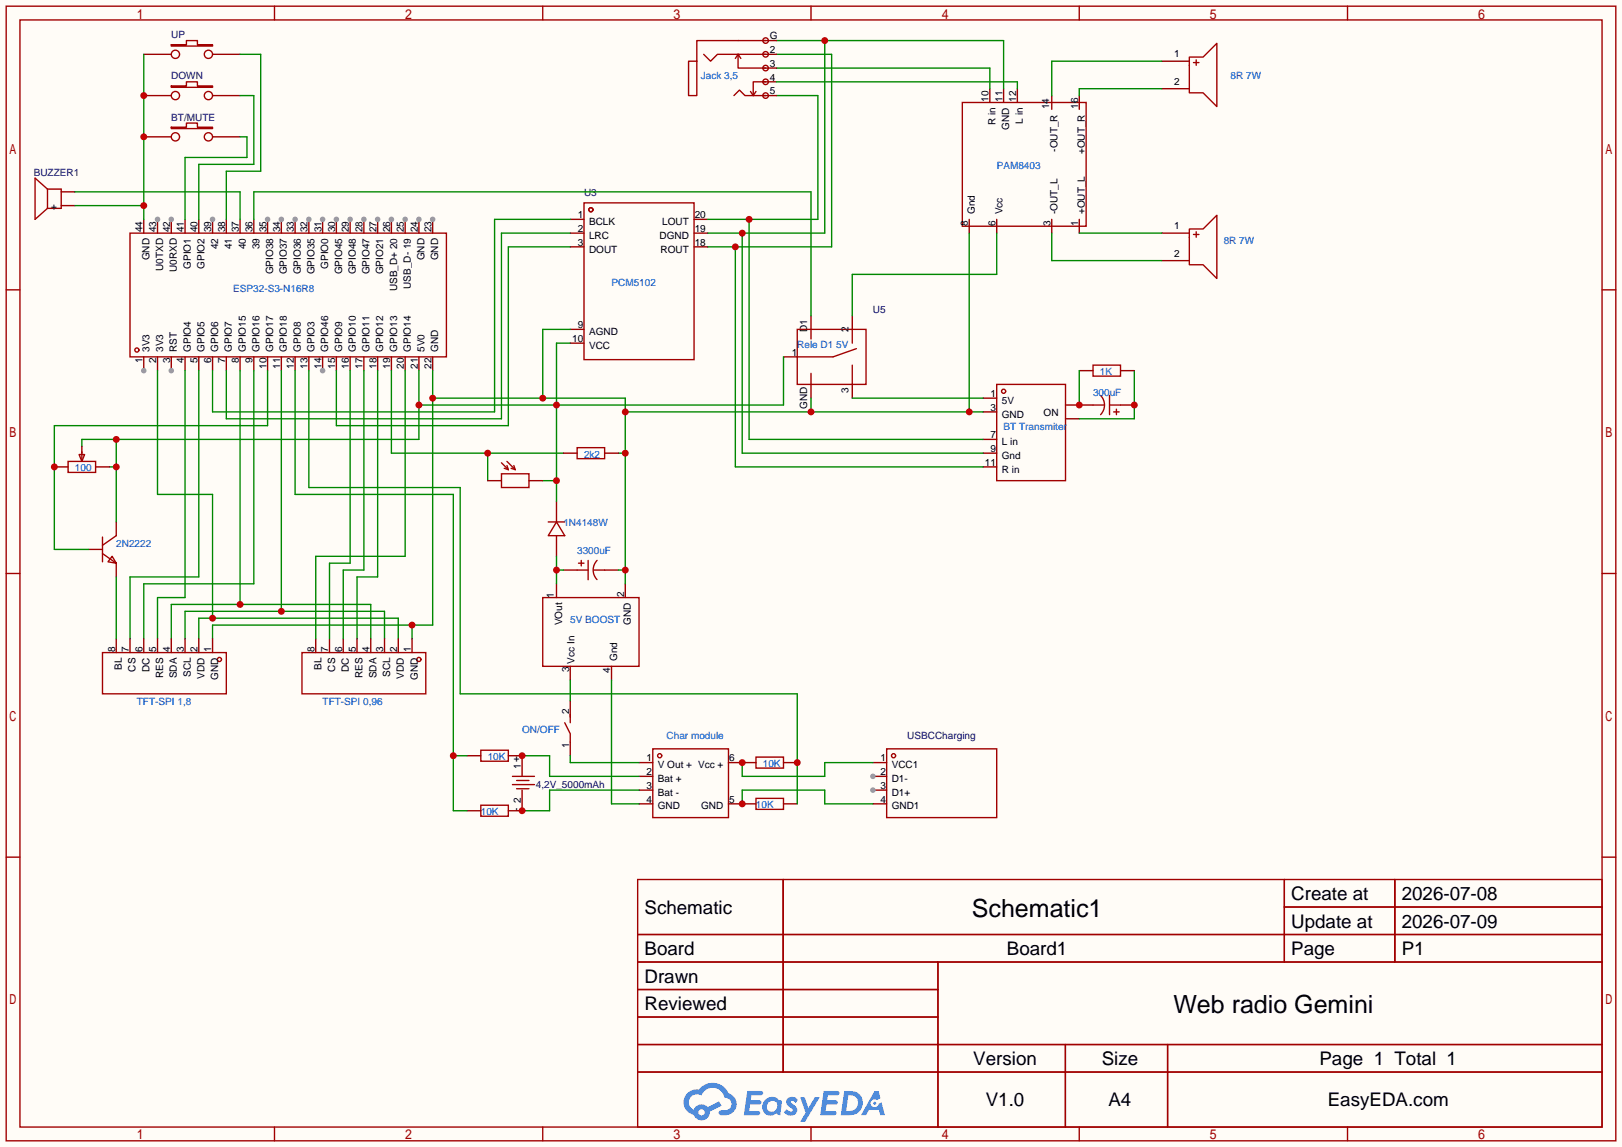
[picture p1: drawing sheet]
<svg xmlns="http://www.w3.org/2000/svg" width="299mm" height="212mm" viewBox="0 0 299 212" stroke-linecap="round" stroke-linejoin="round" font-family="sans-serif">
<path d="M0 0h299.5v211.8h-299.5z" fill="#fffcf7"/>
<g fill="none" stroke="#a10000" stroke-width=".25">
<path d="M1.1 1.1h297.2v209.6h-297.2zM3.7 3.7h292.1v204.5h-292.1zM50.7 1.1v2.6M100.2 1.1v2.6M149.7 1.1v2.6M199.3 1.1v2.6M248.8 1.1v2.6M1.1 53.5h2.6M295.8 53.5h2.5M1.1 105.9h2.6M295.8 105.9h2.5M1.1 158.3h2.6"/>
<path d="M295.8 158.3h2.5M117.7 162.4h178.1v45.8h-178.1zM117.7 172.6h178.1M117.7 177.7h178.1M144.6 162.4v35.6M173.2 177.7v30.5M237.1 162.4v15.3M237.1 167.5h58.7M257.5 162.4v15.3M117.7 182.8h55.5M117.7 192.9h178.1M117.7 187.8h55.5"/>
<path d="M117.7 198h178.1M196.7 192.9v15.3M215.6 192.9v15.3M50.7 208.2v2.5M100.2 208.2v2.5M149.7 208.2v2.5M199.3 208.2v2.5M248.8 208.2v2.5"/>
</g>
<g fill="#5487ff">
<path d="M145.5 202.8a1.3 1.3 0 0 1 1.8 .3l-.4 .6a.54 .54 0 0 0-.9-.2l.1 .2a1.58 1.58 0 0 1 1.1 1.6 1.43 1.43 0 0 1-2.5 .1l.5-.6a.64 .64 0 0 0 .5 .5 .64 .64 0 0 0 .7-.3l-.2-.2a1.6 1.6 0 0 1-1-1.6z"/>
<path d="M147.7 202.7h.9l.7 1.9 1.1-1.9h.9l-2.7 4.5h-.9l1-1.7z"/>
<path d="M138 201.5h1.6a1.31 1.31 0 0 1 1.2 .2 .4 .4 0 0 1-.3 .6h-1.8l-.1 .9h1.6a.4 .4 0 0 1 .4 .4 .4 .4 0 0 1-.4 .4h-1.7l-.2 1.2h.8a1.23 1.23 0 0 1 1.2 .2 .39 .39 0 0 1-.3 .6h-2.7z"/>
<path d="M152.1 201.5h1.6a1.32 1.32 0 0 1 1.3 .2 .39 .39 0 0 1-.4 .6h-1.7l-.2 .9h1.7a.4 .4 0 0 1 .3 .4 .4 .4 0 0 1-.4 .4h-1.7l-.2 1.2h.8a1.23 1.23 0 0 1 1.2 .2 .39 .39 0 0 1-.3 .6h-2.7z"/>
<path d="M161.5 201.5h.7l.4 1.3-.7 .4a.75 .75 0 0 0-1.1 .3 .75 .75 0 0 0 .5 1 .75 .75 0 0 0 .9-.6l.6-.3 .6 2.4h-.9l-.2-1h-1.9l-.5 1h-.9z"/>
<path d="M155.9 201.5l-.7 4.5h1.5a2.27 2.27 0 0 0 2.6-2.3 2.27 2.27 0 0 0-2.7-2.2zM156.6 202.3a1.5 1.5 0 0 1 1.8 1.5 1.5 1.5 0 0 1-1.9 1.4h-.3z"/>
<path d="M141.3 203.1a1.62 1.62 0 0 0-.4 2.1 1.62 1.62 0 0 0 2 .7l.4-.3 .3 .3 .5 .1 .3-2.5-.2-.3h-.4a1.58 1.58 0 0 0-2.5-.1zM141.9 203.6a.99 .99 0 0 1 1.6 .3 .99 .99 0 0 1-.9 1.4 .94 .94 0 0 1-1-.5 .94 .94 0 0 1 .3-1.2z"/>
<path d="M126.9 201.9a2.37 2.37 0 0 0 1.2 4 1.54 1.54 0 0 0 1.7 1 1.54 1.54 0 0 0 1.3-1.6l2.1-1.1-.5-.8-2 1.1a1.57 1.57 0 0 0-2.6 .4 1.5 1.5 0 0 1-.8-2.1 1.5 1.5 0 0 1 2.2-.5 2.23 2.23 0 0 1 2.3-1.4 2.23 2.23 0 0 1 2 1.8 1.16 1.16 0 0 1 1.2 1.1 1.16 1.16 0 0 1-1 1.3h-.7a.47 .47 0 0 0-.6 .3 .47 .47 0 0 0 .4 .6 2.23 2.23 0 0 0 2.3-.7 2.23 2.23 0 0 0 .4-2.3 2.16 2.16 0 0 0-1.3-1.1 3.2 3.2 0 0 0-5.4-.7l-1.2 .1zM129 205.4a.58 .58 0 0 1 1.1 0 .58 .58 0 0 1-1.1 0z"/>
<circle cx="161.5" cy="203.8" r=".28"/>
</g>
<g fill="none" stroke="#a10000" stroke-width=".25">
<path d="M31.6 8.3h2.8v-.8h2v.8h2.8v.2h-7.6zM31.6 15.9h2.8v-.8h2v.8h2.8v.2h-7.6zM177.7 18.9h22.8v22.9h-22.8zM219.6 10.5h2.5l2.6-2.5v11.7l-2.6-2.6h-2.5zM220.3 11.6h1.1M220.9 11v1.1M8.8 34.9h2.5v3.6h-2.5M8.8 34.9v3.6M8.8 34.9l-2.3-2v7.6l2.3-2M31.6 23.5h2.8v-.8h2v.8h2.8v.2h-7.6zM107.8 37.5h20.3v28.9h-20.3zM24 43.1h58.4v22.8h-58.4z"/>
<path d="M219.6 42.3h2.5l2.6-2.5v11.6l-2.6-2.5h-2.5zM220.3 43.3h1.1M220.9 42.8v1M147.2 60.8h12.7v10.2h-12.7zM149.7 60.8v1.8M149.7 69v2M157.4 60.8v2.6M157.4 67.4v3.6M158.1 64.4l-4.3 1.5h-6.6M184 71h12.7v17.8h-12.7zM201.8 74.8h2M203.2 73.1a2.54 2.54 0 0 1 0 3.5"/>
<path d="M204.9 73v3.6M204.9 74.8h2M205.6 76.1h1M206.1 75.6v1M18.9 99.2v4.6M21.5 98.9l-2.6 1.8M101.2 96.4h3.1M102.7 96.4l1.6 2.5h-3.1zM18.9 102.2l2.6 1.8M20.7 102.7l.8 1.3-1.6-.2zM100.2 110.4h17.8v12.7h-17.8zM106.6 105.3h2"/>
<path d="M106.8 104h1M107.3 103.5v1M108.6 103.5v3.6M109.6 105.3h2M110.2 103.5a2.54 2.54 0 0 0 0 3.5M88.8 138.6h5.1v2h-5.1zM104.3 133.5l1 2v1.5M105.3 132v1.5M120.5 138.3h14v12.7h-14zM139.6 139.8h5.1v2.1h-5.1zM88.8 148.7h5.1v2h-5.1zM94.6 144.9h4.1"/>
<path d="M94.6 143.4h4.1M95.4 145.7h2.3M95.4 144.1h2.3M139.6 147.4h5.1v2.1h-5.1z"/>
<circle cx="32.4" cy="10" r=".76"/>
<circle cx="32.4" cy="17.7" r=".76"/>
<circle cx="38.5" cy="10" r=".76"/>
<circle cx="38.5" cy="17.7" r=".76"/>
<circle cx="32.4" cy="25.3" r=".76"/>
<circle cx="38.5" cy="25.3" r=".76"/>
<circle cx="109.1" cy="38.7" r=".38"/>
<circle cx="25.3" cy="64.6" r=".38"/>
<circle cx="185.3" cy="72.3" r=".38"/>
<circle cx="121.8" cy="139.6" r=".38"/>
</g>
<g fill="none" stroke="#870000" stroke-width=".25">
<path d="M26.5 10h5.1M26.5 17.7h5.1M39.2 10h5.1M39.2 17.7h5.1M182.8 16.4v2.5M185.3 16.4v2.5M187.8 16.4v2.5M194.2 17.7v2.5M199.3 17.7v2.5M214.5 16.4h5.1M214.5 11.3h5.1M11.3 35.4h2.5"/>
<path d="M11.3 38h2.5M26.5 25.3h5.1M39.2 25.3h5.1M105.3 40.5h2.5M105.3 43.1h2.5M105.3 45.6h2.5M128.1 40.5h2.6M128.1 43.1h2.6M128.1 45.6h2.6M149.7 58.3v2.5M157.4 58.3v2.5M178.9 40.5v2.6"/>
<path d="M184 40.5v2.6M194.2 40.5v2.6M199.3 40.5v2.6M214.5 43.1h5.1M214.5 48.1h5.1M26.5 65.9v2.6M105.3 63.4h2.5M105.3 60.8h2.5M144.7 65.9h2.5M149.7 71v2.5M157.4 71v2.5M181.5 73.5h2.5"/>
<path d="M181.5 76.1h2.5M196.7 77.3h2.6M196.7 74.8h5.1M206.9 74.8h2.5M21.5 96.4v2.5M102.7 92.6v3.8M102.7 98.9v3.8M181.5 81.2h2.5M181.5 83.7h2.5M181.5 86.2h2.5M16.4 101.5h2.5M21.5 104v2.6"/>
<path d="M102.7 107.8v2.6M104 105.3h2.6M111.6 105.3h2.6M115.4 107.8v2.6M86.2 139.6h2.6M93.9 139.6h2.5v3.8M105.3 123.1v2.5M105.3 129.4v2.6M105.3 137v2.6M112.9 123.1v2.5M86.2 149.7h2.6M96.4 145.9v3.8h-2.5"/>
<path d="M118 140.8h2.5M118 143.4h2.5M118 145.9h2.5M118 148.5h2.5M134.5 140.8h5.1M134.5 148.5h5.1M144.7 140.8h2.5M144.7 148.5h2.5"/>
</g>
<circle cx="26.5" cy="68.5" r=".51" fill="#999"/>
<path d="M29.1 65.9v2.6M31.6 65.9v2.6" fill="none" stroke="#870000" stroke-width=".25"/>
<circle cx="31.6" cy="68.5" r=".51" fill="#999"/>
<path d="M34.2 65.9v2.6M36.7 65.9v2.6M39.2 65.9v2.6M41.8 65.9v2.6M44.3 65.9v2.6M46.9 65.9v2.6M49.4 65.9v2.6M51.9 65.9v2.6M54.5 65.9v2.6M57 65.9v2.6M59.6 65.9v2.6" fill="none" stroke="#870000" stroke-width=".25"/>
<circle cx="59.6" cy="68.5" r=".51" fill="#999"/>
<path d="M79.9 40.5v2.6M62.1 65.9v2.6M64.6 65.9v2.6M67.2 65.9v2.6M69.7 65.9v2.6M72.3 65.9v2.6M74.8 65.9v2.6M77.3 65.9v2.6M79.9 65.9v2.6" fill="none" stroke="#870000" stroke-width=".25"/>
<circle cx="79.9" cy="40.5" r=".51" fill="#999"/>
<path d="M77.3 40.5v2.6" fill="none" stroke="#870000" stroke-width=".25"/>
<circle cx="77.3" cy="40.5" r=".51" fill="#999"/>
<path d="M74.8 40.5v2.6" fill="none" stroke="#870000" stroke-width=".25"/>
<circle cx="74.8" cy="40.5" r=".51" fill="#999"/>
<path d="M72.3 40.5v2.6" fill="none" stroke="#870000" stroke-width=".25"/>
<circle cx="72.3" cy="40.5" r=".51" fill="#999"/>
<path d="M69.7 40.5v2.6" fill="none" stroke="#870000" stroke-width=".25"/>
<circle cx="69.7" cy="40.5" r=".51" fill="#999"/>
<path d="M67.2 40.5v2.6" fill="none" stroke="#870000" stroke-width=".25"/>
<circle cx="67.2" cy="40.5" r=".51" fill="#999"/>
<path d="M64.6 40.5v2.6" fill="none" stroke="#870000" stroke-width=".25"/>
<circle cx="64.6" cy="40.5" r=".51" fill="#999"/>
<path d="M62.1 40.5v2.6" fill="none" stroke="#870000" stroke-width=".25"/>
<circle cx="62.1" cy="40.5" r=".51" fill="#999"/>
<path d="M59.6 40.5v2.6" fill="none" stroke="#870000" stroke-width=".25"/>
<circle cx="59.6" cy="40.5" r=".51" fill="#999"/>
<path d="M57 40.5v2.6" fill="none" stroke="#870000" stroke-width=".25"/>
<circle cx="57" cy="40.5" r=".51" fill="#999"/>
<path d="M54.5 40.5v2.6" fill="none" stroke="#870000" stroke-width=".25"/>
<circle cx="54.5" cy="40.5" r=".51" fill="#999"/>
<path d="M51.9 40.5v2.6" fill="none" stroke="#870000" stroke-width=".25"/>
<circle cx="51.9" cy="40.5" r=".51" fill="#999"/>
<path d="M49.4 40.5v2.6" fill="none" stroke="#870000" stroke-width=".25"/>
<circle cx="49.4" cy="40.5" r=".51" fill="#999"/>
<path d="M39.2 40.5v2.6M41.8 40.5v2.6M44.3 40.5v2.6M46.9 40.5v2.6" fill="none" stroke="#870000" stroke-width=".25"/>
<circle cx="39.2" cy="40.5" r=".51" fill="#999"/>
<path d="M31.6 40.5v2.6M34.2 40.5v2.6M36.7 40.5v2.6" fill="none" stroke="#870000" stroke-width=".25"/>
<circle cx="31.6" cy="40.5" r=".51" fill="#999"/>
<path d="M29.1 40.5v2.6" fill="none" stroke="#870000" stroke-width=".25"/>
<circle cx="29.1" cy="40.5" r=".51" fill="#999"/>
<path d="M26.5 40.5v2.6" fill="none" stroke="#870000" stroke-width=".25"/>
<path d="M54.5 68.5v22.8h29.2v58.4h2.5M83.7 139.6h2.5" fill="none" stroke="#008700" stroke-width=".25"/>
<circle cx="83.7" cy="139.6" r=".63" fill="#c00"/>
<path d="M57 68.5v21.5h28v38.1h62.2v20.4" fill="none" stroke="#008700" stroke-width=".25"/>
<circle cx="147.2" cy="140.8" r=".63" fill="#c00"/>
<path d="M102.7 105.3h1.3M102.7 102.7v5.1" fill="none" stroke="#008700" stroke-width=".25"/>
<circle cx="102.7" cy="105.3" r=".63" fill="#c00"/>
<path d="M178.9 43.1v33M79.9 73.5h35.5v34.3M79.9 68.5v46.9h-40.7v2.6M105.3 60.8h-5.1v12.7M115.4 76.1h66.1M149.7 73.5v2.6M114.2 83.7h1.2M76.1 115.4v2.6M114.2 105.3h1.2" fill="none" stroke="#008700" stroke-width=".25"/>
<g fill="#c00">
<circle cx="115.4" cy="76.1" r=".63"/>
<circle cx="149.7" cy="76.1" r=".63"/>
<circle cx="178.9" cy="76.1" r=".63"/>
<circle cx="100.2" cy="73.5" r=".63"/>
<circle cx="79.9" cy="73.5" r=".63"/>
<circle cx="76.1" cy="115.4" r=".63"/>
<circle cx="115.4" cy="83.7" r=".63"/>
<circle cx="115.4" cy="105.3" r=".63"/>
</g>
<path d="M77.3 68.5v12.7h-62.2v1.2M105.3 63.4h-2.6v29.2M144.7 65.9v8.9h-67.4M20.2 86.2h1.3M21.5 81.2v15.2M100.2 88.8h2.5" fill="none" stroke="#008700" stroke-width=".25"/>
<g fill="#c00">
<circle cx="102.7" cy="74.8" r=".63"/>
<circle cx="77.3" cy="74.8" r=".63"/>
<circle cx="21.5" cy="81.2" r=".63"/>
<circle cx="21.5" cy="86.2" r=".63"/>
<circle cx="102.7" cy="88.8" r=".63"/>
</g>
<path d="M72.3 68.5v15.2h31.7M90 83.7v5.1" fill="none" stroke="#008700" stroke-width=".25"/>
<circle cx="90" cy="83.7" r=".63" fill="#c00"/>
<path d="M143.4 7.5h41.9v8.9M152.3 7.5v35.6h-21.6M214.5 11.3h-20.3v6.4M214.5 16.4h-15.2v1.3M137 43.1v40.6h44.5M184 43.1v7.6h-26.6v7.6M194.2 43.1v5h20.3M199.3 43.1h15.2M157.4 73.5h24.1" fill="none" stroke="#008700" stroke-width=".25"/>
<g fill="#c00">
<circle cx="137" cy="43.1" r=".63"/>
<circle cx="152.3" cy="7.5" r=".63"/>
</g>
<path d="M143.4 12.6h39.4v3.8M143.4 10h10.1v35.6h-22.8M135.8 45.6v40.6h45.7" fill="none" stroke="#008700" stroke-width=".25"/>
<circle cx="135.8" cy="45.6" r=".63" fill="#c00"/>
<path d="M143.4 17.7h7.6v22.8h-20.3M138.3 40.5v40.7h43.2" fill="none" stroke="#008700" stroke-width=".25"/>
<circle cx="138.3" cy="40.5" r=".63" fill="#c00"/>
<path d="M96.4 139.6h5.1v3.8h16.5M105.3 125.6v3.8M105.3 139.6v1.2h12.7M112.9 125.6v22.9h5.1" fill="none" stroke="#008700" stroke-width=".25"/>
<circle cx="96.4" cy="139.6" r=".63" fill="#c00"/>
<path d="M118 145.9h-16.5v3.8h-5.1" fill="none" stroke="#008700" stroke-width=".25"/>
<circle cx="96.4" cy="149.7" r=".63" fill="#c00"/>
<path d="M29.1 68.5v22.8h10.1v22.9M36.7 118v-3.8h36.8v3.8" fill="none" stroke="#008700" stroke-width=".25"/>
<circle cx="39.2" cy="114.2" r=".63" fill="#c00"/>
<path d="M51.9 68.5v44.4M34.2 118v-5.1h36.8v5.1" fill="none" stroke="#008700" stroke-width=".25"/>
<circle cx="51.9" cy="112.9" r=".63" fill="#c00"/>
<path d="M44.3 68.5v43.1M69.7 68.5v38.1h-3.8v11.4M31.6 118v-6.4h36.9v6.4" fill="none" stroke="#008700" stroke-width=".25"/>
<circle cx="44.3" cy="111.6" r=".63" fill="#c00"/>
<path d="M34.2 68.5v41.9h-5.1v7.6M36.7 68.5v38.1h-12.7v11.4M46.9 68.5v39.3h-20.4v10.2M49.4 68.5v10.1h-39.4v22.9h6.4M64.6 68.5v35.5h-3.8v14M67.2 68.5v36.8h-3.8v12.7M74.8 68.5v34.2h-16.5v15.3M21.5 106.6v11.4" fill="none" stroke="#008700" stroke-width=".25"/>
<g fill="none" stroke="#a10000" stroke-width=".25">
<path d="M12.6 85.2h5.1v2h-5.1zM14.6 83.9h1l-.5 1.3zM15.1 83.4v1.6M18.9 120.5h22.9v7.6h-22.9zM55.8 120.5h22.8v7.6h-22.8z"/>
<circle cx="40.5" cy="121.8" r=".38"/>
<circle cx="77.3" cy="121.8" r=".38"/>
</g>
<g fill="none" stroke="#870000" stroke-width=".25">
<path d="M10 86.2h2.6M15.1 82.4v1.3M17.7 86.2h2.5M21.5 118v2.5M24 118v2.5M26.5 118v2.5M29.1 118v2.5M31.6 118v2.5M34.2 118v2.5M36.7 118v2.5M39.2 118v2.5M58.3 118v2.5"/>
<path d="M60.8 118v2.5M63.4 118v2.5M65.9 118v2.5M68.5 118v2.5M71 118v2.5M73.5 118v2.5M76.1 118v2.5"/>
</g>
<circle cx="10" cy="86.2" r=".63" fill="#c00"/>
<path d="M26.5 10v30.5M13.8 35.4h30.5v5.1M13.8 38h12.7M46.9 40.5v-5.1h102.8v22.9M105.3 40.5h-14v35.6h-52.1v-7.6M105.3 43.1h-12.7v34.2h-50.8v-8.8M105.3 45.6h-11.4v33h-31.8v-10.1" fill="none" stroke="#008700" stroke-width=".25"/>
<g fill="#c00">
<circle cx="26.5" cy="38" r=".63"/>
<circle cx="26.5" cy="25.3" r=".63"/>
<circle cx="26.5" cy="17.7" r=".63"/>
</g>
<path d="M44.3 10h3.8v21.6h-6.3v8.9M44.3 17.7h2.6v12.7h-10.2v10.1M44.3 25.3h1.3v3.8h-11.4v11.4" fill="none" stroke="#008700" stroke-width=".25"/>
<g fill="none" stroke="#a10000" stroke-width=".25">
<path d="M163.7 138.3h20.3v12.7h-20.3z"/>
<circle cx="165" cy="139.6" r=".38"/>
</g>
<path d="M161.2 140.8h2.5M161.2 143.4h2.5" fill="none" stroke="#870000" stroke-width=".25"/>
<circle cx="161.2" cy="143.4" r=".51" fill="#999"/>
<path d="M161.2 145.9h2.5" fill="none" stroke="#870000" stroke-width=".25"/>
<circle cx="161.2" cy="145.9" r=".51" fill="#999"/>
<path d="M161.2 148.5h2.5" fill="none" stroke="#870000" stroke-width=".25"/>
<path d="M137 140.8v2.6h15.3v-2.6h8.9" fill="none" stroke="#008700" stroke-width=".25"/>
<circle cx="137" cy="140.8" r=".63" fill="#c00"/>
<path d="M137 148.5v-2.6h15.3v2.6h8.9" fill="none" stroke="#008700" stroke-width=".25"/>
<circle cx="137" cy="148.5" r=".63" fill="#c00"/>
<path d="M209.4 68.5v8.8h-10.1" fill="none" stroke="#008700" stroke-width=".25"/>
<circle cx="209.4" cy="74.8" r=".63" fill="#c00"/>
<path d="M201.8 67.4h5.1v2.1h-5.1z" fill="none" stroke="#a10000" stroke-width=".25"/>
<path d="M199.3 68.5h2.5M206.9 68.5h2.5" fill="none" stroke="#870000" stroke-width=".25"/>
<path d="M199.3 68.5v6.3" fill="none" stroke="#008700" stroke-width=".25"/>
<circle cx="199.3" cy="74.8" r=".63" fill="#c00"/>
<g fill="none" stroke="#a10000" stroke-width=".25">
<path d="M129.9 10l1.3 1.3 1.3-1.3h8.9M135.5 17.7l1-1.1 1 1.1h3.9M136.3 10v2.6h5.1M136.3 10l-.5 .8M136.3 10l.5 .8M138.6 16.9l.5 .8M139.6 16.9l-.5 .8M141.4 15.1h-2.3v2.6M141.4 7.5h-12.7v3.8h-1.6v6.4h1.6v-6.4M92.6 87.5h5.1v2.5h-5.1zM92.6 85.5l1.3 1.2M93.1 86.5l.8 .2"/>
<path d="M93.6 85.2l1.5 1.5M93.6 86l.3 .7M94.4 86.5l.7 .2M94.9 86l.2 .7M106.6 82.7h5v2h-5z"/>
<circle cx="141.4" cy="10" r=".51"/>
<circle cx="141.4" cy="12.6" r=".51"/>
<circle cx="141.4" cy="15.1" r=".51"/>
<circle cx="141.4" cy="17.7" r=".51"/>
<circle cx="141.4" cy="7.5" r=".51"/>
</g>
<path d="M140.8 7.5h2.6M140.8 10h2.6M140.8 12.6h2.6M140.8 15.1h2.6M140.8 17.7h2.6M90 88.8h2.6M97.7 88.8h2.5M104 83.7h2.6M111.6 83.7h2.6" fill="none" stroke="#870000" stroke-width=".25"/>
<path d="M143.4 15.1h44.4v1.3" fill="none" stroke="#008700" stroke-width=".25"/>
<g font-size="4.6">
<text x="179.4" y="169.4">Schematic1</text>
<text x="216.6" y="187.1">Web radio Gemini</text>
</g>
<g font-size="3.5">
<text x="238.4" y="166.2">Create at</text>
<text x="258.8" y="166.2">2026-07-08</text>
<text x="119" y="168.8">Schematic</text>
<text x="238.4" y="171.3">Update at</text>
<text x="258.8" y="171.3">2026-07-09</text>
<text x="119" y="176.4">Board</text>
<text x="185.9" y="176.4">Board1</text>
<text x="238.4" y="176.4">Page</text>
<text x="258.8" y="176.4">P1</text>
<text x="119" y="181.5">Drawn</text>
<text x="119" y="186.6">Reviewed</text>
<text x="179.7" y="196.7">Version</text>
<text x="203.4" y="196.7">Size</text>
<text x="243.6" y="196.7">Page 1 Total 1</text>
<text x="182" y="204.3">V1.0</text>
<text x="204.7" y="204.3">A4</text>
<text x="245.1" y="204.3">EasyEDA.com</text>
</g>
<g font-size="1.8" fill="#000080">
<text x="31.6" y="7">UP</text>
<text x="31.6" y="14.7">DOWN</text>
<text x="31.6" y="22.3">BT/MUTE</text>
<text x="6.2" y="32.4">BUZZER1</text>
<text x="107.8" y="36.2">U3</text>
<text x="161.2" y="57.8">U5</text>
<text x="167.5" y="136.6">USBCCharging</text>
<text x="98.9" y="145.5">4,2V_5000mAh</text>
</g>
<g font-size="1.8">
<text x="142.1" y="7.3">G</text>
<text x="142.1" y="9.8">2</text>
<text x="216.8" y="10.6">1</text>
<text x="142.1" y="12.3">3</text>
<text x="142.1" y="14.9">4</text>
<text x="142.1" y="17.4">5</text>
<text x="216.8" y="15.7">2</text>
<text x="182.5" y="18.8" transform="rotate(-90 182.5 18.8)">10</text>
<text x="183.8" y="23.1" transform="rotate(-90 183.8 23.1)">R in</text>
<text x="185.1" y="18.8" transform="rotate(-90 185.1 18.8)">11</text>
<text x="186.3" y="24" transform="rotate(-90 186.3 24)">GND</text>
<text x="187.6" y="18.8" transform="rotate(-90 187.6 18.8)">12</text>
<text x="188.9" y="22.8" transform="rotate(-90 188.9 22.8)">L in</text>
<text x="193.7" y="20.2" transform="rotate(-90 193.7 20.2)">14</text>
<text x="199" y="20.1" transform="rotate(-90 199 20.1)">16</text>
<text x="195.2" y="28" transform="rotate(-90 195.2 28)">-OUT_R</text>
<text x="200.3" y="28.5" transform="rotate(-90 200.3 28.5)">+OUT_R</text>
<text x="9.5" y="38.8">+</text>
<text x="106.7" y="40.3">1</text>
<text x="108.8" y="41.6">BCLK</text>
<text x="122.3" y="41.6">LOUT</text>
<text x="128.3" y="40.3">20</text>
<text x="178.7" y="41.7" transform="rotate(-90 178.7 41.7)">8</text>
<text x="180" y="39.6" transform="rotate(-90 180 39.6)">Gnd</text>
<text x="183.8" y="41.7" transform="rotate(-90 183.8 41.7)">6</text>
<text x="185.1" y="39.6" transform="rotate(-90 185.1 39.6)">Vcc</text>
<text x="194" y="41.7" transform="rotate(-90 194 41.7)">3</text>
<text x="195.2" y="39.6" transform="rotate(-90 195.2 39.6)">-OUT_L</text>
<text x="199" y="41.7" transform="rotate(-90 199 41.7)">1</text>
<text x="200.3" y="39.6" transform="rotate(-90 200.3 39.6)">+OUT_L</text>
<text x="26.3" y="42.9" transform="rotate(-90 26.3 42.9)">44</text>
<text x="28.9" y="42.9" transform="rotate(-90 28.9 42.9)">43</text>
<text x="31.4" y="42.9" transform="rotate(-90 31.4 42.9)">42</text>
<text x="33.9" y="42.9" transform="rotate(-90 33.9 42.9)">41</text>
<text x="36.5" y="42.9" transform="rotate(-90 36.5 42.9)">40</text>
<text x="39" y="42.9" transform="rotate(-90 39 42.9)">39</text>
<text x="40.3" y="46" transform="rotate(-90 40.3 46)">42</text>
<text x="41.6" y="42.9" transform="rotate(-90 41.6 42.9)">38</text>
<text x="42.8" y="46" transform="rotate(-90 42.8 46)">41</text>
<text x="44.1" y="42.9" transform="rotate(-90 44.1 42.9)">37</text>
<text x="45.4" y="46" transform="rotate(-90 45.4 46)">40</text>
<text x="46.6" y="42.9" transform="rotate(-90 46.6 42.9)">36</text>
<text x="47.9" y="46" transform="rotate(-90 47.9 46)">39</text>
<text x="49.2" y="42.9" transform="rotate(-90 49.2 42.9)">35</text>
<text x="51.7" y="42.9" transform="rotate(-90 51.7 42.9)">34</text>
<text x="54.3" y="42.9" transform="rotate(-90 54.3 42.9)">33</text>
<text x="56.8" y="42.9" transform="rotate(-90 56.8 42.9)">32</text>
<text x="59.3" y="42.9" transform="rotate(-90 59.3 42.9)">31</text>
<text x="61.9" y="42.9" transform="rotate(-90 61.9 42.9)">30</text>
<text x="64.4" y="42.9" transform="rotate(-90 64.4 42.9)">29</text>
<text x="67" y="42.9" transform="rotate(-90 67 42.9)">28</text>
<text x="69.5" y="42.9" transform="rotate(-90 69.5 42.9)">27</text>
<text x="72" y="42.9" transform="rotate(-90 72 42.9)">26</text>
<text x="74.6" y="42.9" transform="rotate(-90 74.6 42.9)">25</text>
<text x="77.1" y="42.9" transform="rotate(-90 77.1 42.9)">24</text>
<text x="79.7" y="42.9" transform="rotate(-90 79.7 42.9)">23</text>
<text x="106.7" y="45.4">3</text>
<text x="106.7" y="42.8">2</text>
<text x="108.8" y="46.6">DOUT</text>
<text x="108.8" y="44.1">LRC</text>
<text x="121.8" y="44.1">DGND</text>
<text x="122" y="46.6">ROUT</text>
<text x="128.3" y="42.8">19</text>
<text x="128.3" y="45.4">18</text>
<text x="216.8" y="47.4">2</text>
<text x="216.8" y="42.3">1</text>
<text x="27.6" y="48.1" transform="rotate(-90 27.6 48.1)">GND</text>
<text x="30.1" y="50" transform="rotate(-90 30.1 50)">U0TXD</text>
<text x="32.7" y="50.3" transform="rotate(-90 32.7 50.3)">U0RXD</text>
<text x="35.2" y="49.6" transform="rotate(-90 35.2 49.6)">GPIO1</text>
<text x="37.7" y="49.6" transform="rotate(-90 37.7 49.6)">GPIO2</text>
<text x="50.4" y="50.7" transform="rotate(-90 50.4 50.7)">GPIO38</text>
<text x="53" y="50.7" transform="rotate(-90 53 50.7)">GPIO37</text>
<text x="55.5" y="50.7" transform="rotate(-90 55.5 50.7)">GPIO36</text>
<text x="58.1" y="50.7" transform="rotate(-90 58.1 50.7)">GPIO35</text>
<text x="60.6" y="49.6" transform="rotate(-90 60.6 49.6)">GPIO0</text>
<text x="63.1" y="50.7" transform="rotate(-90 63.1 50.7)">GPIO45</text>
<text x="65.7" y="50.7" transform="rotate(-90 65.7 50.7)">GPIO48</text>
<text x="68.2" y="50.7" transform="rotate(-90 68.2 50.7)">GPIO47</text>
<text x="70.8" y="50.7" transform="rotate(-90 70.8 50.7)">GPIO21</text>
<text x="73.3" y="53.8" transform="rotate(-90 73.3 53.8)">USB_D+ 20</text>
<text x="75.8" y="53.3" transform="rotate(-90 75.8 53.3)">USB_D- 19</text>
<text x="78.4" y="48.1" transform="rotate(-90 78.4 48.1)">GND</text>
<text x="80.9" y="48.1" transform="rotate(-90 80.9 48.1)">GND</text>
<text x="27.6" y="65" transform="rotate(-90 27.6 65)">3V3</text>
<text x="30.1" y="65" transform="rotate(-90 30.1 65)">3V3</text>
<text x="32.7" y="65" transform="rotate(-90 32.7 65)">RST</text>
<text x="35.2" y="65" transform="rotate(-90 35.2 65)">GPIO4</text>
<text x="37.7" y="65" transform="rotate(-90 37.7 65)">GPIO5</text>
<text x="40.3" y="65" transform="rotate(-90 40.3 65)">GPIO6</text>
<text x="42.8" y="65" transform="rotate(-90 42.8 65)">GPIO7</text>
<text x="45.4" y="65" transform="rotate(-90 45.4 65)">GPIO15</text>
<text x="47.9" y="65" transform="rotate(-90 47.9 65)">GPIO16</text>
<text x="50.4" y="65" transform="rotate(-90 50.4 65)">GPIO17</text>
<text x="53" y="65" transform="rotate(-90 53 65)">GPIO18</text>
<text x="55.5" y="65" transform="rotate(-90 55.5 65)">GPIO8</text>
<text x="58.1" y="65" transform="rotate(-90 58.1 65)">GPIO3</text>
<text x="60.6" y="65" transform="rotate(-90 60.6 65)">GPIO46</text>
<text x="63.1" y="65" transform="rotate(-90 63.1 65)">GPIO9</text>
<text x="65.7" y="65" transform="rotate(-90 65.7 65)">GPIO10</text>
<text x="68.2" y="65" transform="rotate(-90 68.2 65)">GPIO11</text>
<text x="70.8" y="65" transform="rotate(-90 70.8 65)">GPIO12</text>
<text x="73.3" y="65" transform="rotate(-90 73.3 65)">GPIO13</text>
<text x="75.8" y="65" transform="rotate(-90 75.8 65)">GPIO14</text>
<text x="78.4" y="65" transform="rotate(-90 78.4 65)">5V0</text>
<text x="80.9" y="65" transform="rotate(-90 80.9 65)">GND</text>
<text x="105.6" y="63.1">10</text>
<text x="106.7" y="60.6">9</text>
<text x="108.8" y="64.4">VCC</text>
<text x="108.8" y="61.9">AGND</text>
<text x="146.2" y="65.7">1</text>
<text x="149" y="61.3" transform="rotate(-90 149 61.3)">D1</text>
<text x="156.6" y="61.3" transform="rotate(-90 156.6 61.3)">2</text>
<text x="26.3" y="67.1" transform="rotate(-90 26.3 67.1)">1</text>
<text x="28.9" y="67.1" transform="rotate(-90 28.9 67.1)">2</text>
<text x="31.4" y="67.1" transform="rotate(-90 31.4 67.1)">3</text>
<text x="33.9" y="67.1" transform="rotate(-90 33.9 67.1)">4</text>
<text x="36.5" y="67.1" transform="rotate(-90 36.5 67.1)">5</text>
<text x="39" y="67.1" transform="rotate(-90 39 67.1)">6</text>
<text x="41.6" y="67.1" transform="rotate(-90 41.6 67.1)">7</text>
<text x="44.1" y="67.1" transform="rotate(-90 44.1 67.1)">8</text>
<text x="46.6" y="67.1" transform="rotate(-90 46.6 67.1)">9</text>
<text x="49.2" y="68.1" transform="rotate(-90 49.2 68.1)">10</text>
<text x="51.7" y="68.1" transform="rotate(-90 51.7 68.1)">11</text>
<text x="54.3" y="68.1" transform="rotate(-90 54.3 68.1)">12</text>
<text x="56.8" y="68.1" transform="rotate(-90 56.8 68.1)">13</text>
<text x="59.3" y="68.1" transform="rotate(-90 59.3 68.1)">14</text>
<text x="61.9" y="68.1" transform="rotate(-90 61.9 68.1)">15</text>
<text x="64.4" y="68.1" transform="rotate(-90 64.4 68.1)">16</text>
<text x="67" y="68.1" transform="rotate(-90 67 68.1)">17</text>
<text x="69.5" y="68.1" transform="rotate(-90 69.5 68.1)">18</text>
<text x="72" y="68.1" transform="rotate(-90 72 68.1)">19</text>
<text x="74.6" y="68.1" transform="rotate(-90 74.6 68.1)">20</text>
<text x="77.1" y="68.1" transform="rotate(-90 77.1 68.1)">21</text>
<text x="79.7" y="68.1" transform="rotate(-90 79.7 68.1)">22</text>
<text x="149" y="75.6" transform="rotate(-90 149 75.6)">GND</text>
<text x="156.6" y="72.5" transform="rotate(-90 156.6 72.5)">3</text>
<text x="182.9" y="73.3">1</text>
<text x="182.9" y="75.8">3</text>
<text x="185" y="74.6">5V</text>
<text x="185" y="77.1">GND</text>
<text x="192.7" y="76.9">ON</text>
<text x="182.9" y="80.9">7</text>
<text x="182.9" y="83.5">9</text>
<text x="185" y="82.2">L in</text>
<text x="181.8" y="86">11</text>
<text x="185" y="84.7">Gnd</text>
<text x="185" y="87.3">R in</text>
<text x="102.3" y="110.4" transform="rotate(-90 102.3 110.4)">1</text>
<text x="115.2" y="110.2" transform="rotate(-90 115.2 110.2)">2</text>
<text x="103.8" y="115.5" transform="rotate(-90 103.8 115.5)">VOut</text>
<text x="116.5" y="115.4" transform="rotate(-90 116.5 115.4)">GND</text>
<text x="21.2" y="120.4" transform="rotate(-90 21.2 120.4)">8</text>
<text x="22.5" y="123.7" transform="rotate(-90 22.5 123.7)">BL</text>
<text x="23.8" y="120.4" transform="rotate(-90 23.8 120.4)">7</text>
<text x="25" y="124" transform="rotate(-90 25 124)">CS</text>
<text x="26.3" y="120.4" transform="rotate(-90 26.3 120.4)">6</text>
<text x="27.6" y="124.1" transform="rotate(-90 27.6 124.1)">DC</text>
<text x="28.9" y="120.4" transform="rotate(-90 28.9 120.4)">5</text>
<text x="30.1" y="125.3" transform="rotate(-90 30.1 125.3)">RES</text>
<text x="31.4" y="120.4" transform="rotate(-90 31.4 120.4)">4</text>
<text x="32.7" y="125.3" transform="rotate(-90 32.7 125.3)">SDA</text>
<text x="33.9" y="120.4" transform="rotate(-90 33.9 120.4)">3</text>
<text x="35.2" y="125.1" transform="rotate(-90 35.2 125.1)">SCL</text>
<text x="36.5" y="120.4" transform="rotate(-90 36.5 120.4)">2</text>
<text x="37.7" y="125.4" transform="rotate(-90 37.7 125.4)">VDD</text>
<text x="39" y="120.4" transform="rotate(-90 39 120.4)">1</text>
<text x="40.3" y="125.6" transform="rotate(-90 40.3 125.6)">GND</text>
<text x="58.1" y="120.4" transform="rotate(-90 58.1 120.4)">8</text>
<text x="59.3" y="123.7" transform="rotate(-90 59.3 123.7)">BL</text>
<text x="60.6" y="120.4" transform="rotate(-90 60.6 120.4)">7</text>
<text x="61.9" y="124" transform="rotate(-90 61.9 124)">CS</text>
<text x="63.1" y="120.4" transform="rotate(-90 63.1 120.4)">6</text>
<text x="64.4" y="124.1" transform="rotate(-90 64.4 124.1)">DC</text>
<text x="65.7" y="120.4" transform="rotate(-90 65.7 120.4)">5</text>
<text x="67" y="125.3" transform="rotate(-90 67 125.3)">RES</text>
<text x="68.2" y="120.4" transform="rotate(-90 68.2 120.4)">4</text>
<text x="69.5" y="125.3" transform="rotate(-90 69.5 125.3)">SDA</text>
<text x="70.8" y="120.4" transform="rotate(-90 70.8 120.4)">3</text>
<text x="72" y="125.1" transform="rotate(-90 72 125.1)">SCL</text>
<text x="73.3" y="120.4" transform="rotate(-90 73.3 120.4)">2</text>
<text x="74.6" y="125.4" transform="rotate(-90 74.6 125.4)">VDD</text>
<text x="75.8" y="120.4" transform="rotate(-90 75.8 120.4)">1</text>
<text x="77.1" y="125.6" transform="rotate(-90 77.1 125.6)">GND</text>
<text x="105.1" y="124.1" transform="rotate(-90 105.1 124.1)">3</text>
<text x="106.1" y="122.6" transform="rotate(-90 106.1 122.6)">Vcc In</text>
<text x="112.7" y="124.2" transform="rotate(-90 112.7 124.2)">4</text>
<text x="113.9" y="122.1" transform="rotate(-90 113.9 122.1)">Gnd</text>
<text x="105.1" y="132" transform="rotate(-90 105.1 132)">2</text>
<text x="96.2" y="142.1" transform="rotate(-90 96.2 142.1)">1 +</text>
<text x="105.1" y="138.1" transform="rotate(-90 105.1 138.1)">1</text>
<text x="119.4" y="140.6">1</text>
<text x="119.4" y="143.2">2</text>
<text x="121.5" y="141.9">V Out + Vcc +</text>
<text x="134.6" y="140.6">6</text>
<text x="162.5" y="140.6">1</text>
<text x="162.5" y="143.2">2</text>
<text x="164.6" y="141.9">VCC1</text>
<text x="95.9" y="149.7" transform="rotate(-90 95.9 149.7)">- 2</text>
<text x="119.4" y="145.7">3</text>
<text x="119.4" y="148.2">4</text>
<text x="121.5" y="144.4">Bat +</text>
<text x="121.5" y="147">Bat -</text>
<text x="121.5" y="149.5">GND</text>
<text x="129.4" y="149.5">GND</text>
<text x="134.6" y="148.2">5</text>
<text x="162.5" y="145.7">3</text>
<text x="162.5" y="148.2">4</text>
<text x="164.6" y="144.4">D1-</text>
<text x="164.6" y="147">D1+</text>
<text x="164.6" y="149.5">GND1</text>
</g>
<g font-size="1.8" fill="#00f">
<text x="129.4" y="14.7">Jack 3,5</text>
<text x="227.2" y="14.7">8R 7W</text>
<text x="184" y="31.2">PAM8403</text>
<text x="225.9" y="45.1">8R 7W</text>
<text x="112.9" y="52.8">PCM5102</text>
<text x="43.1" y="54">ESP32-S3-N16R8</text>
<text x="147.2" y="64.2">Rele D1 5V</text>
<text x="203.1" y="69.3">1K</text>
<text x="201.8" y="73.1">300uF</text>
<text x="185.3" y="79.4">BT Transmiter</text>
<text x="13.8" y="87">100</text>
<text x="107.8" y="84.5">2k2</text>
<text x="21.5" y="101">2N2222</text>
<text x="104" y="97.2">1N4148W</text>
<text x="106.6" y="102.3">3300uF</text>
<text x="105.3" y="115">5V BOOST</text>
<text x="25.3" y="130.2">TFT-SPI 1,8</text>
<text x="59.6" y="130.2">TFT-SPI 0,96</text>
<text x="96.4" y="135.3">ON/OFF</text>
<text x="123.1" y="136.6">Char module</text>
<text x="90" y="140.4">10K</text>
<text x="140.8" y="141.7">10K</text>
<text x="139.6" y="149.3">10K</text>
<text x="88.8" y="150.5">10K</text>
</g>
</svg>
